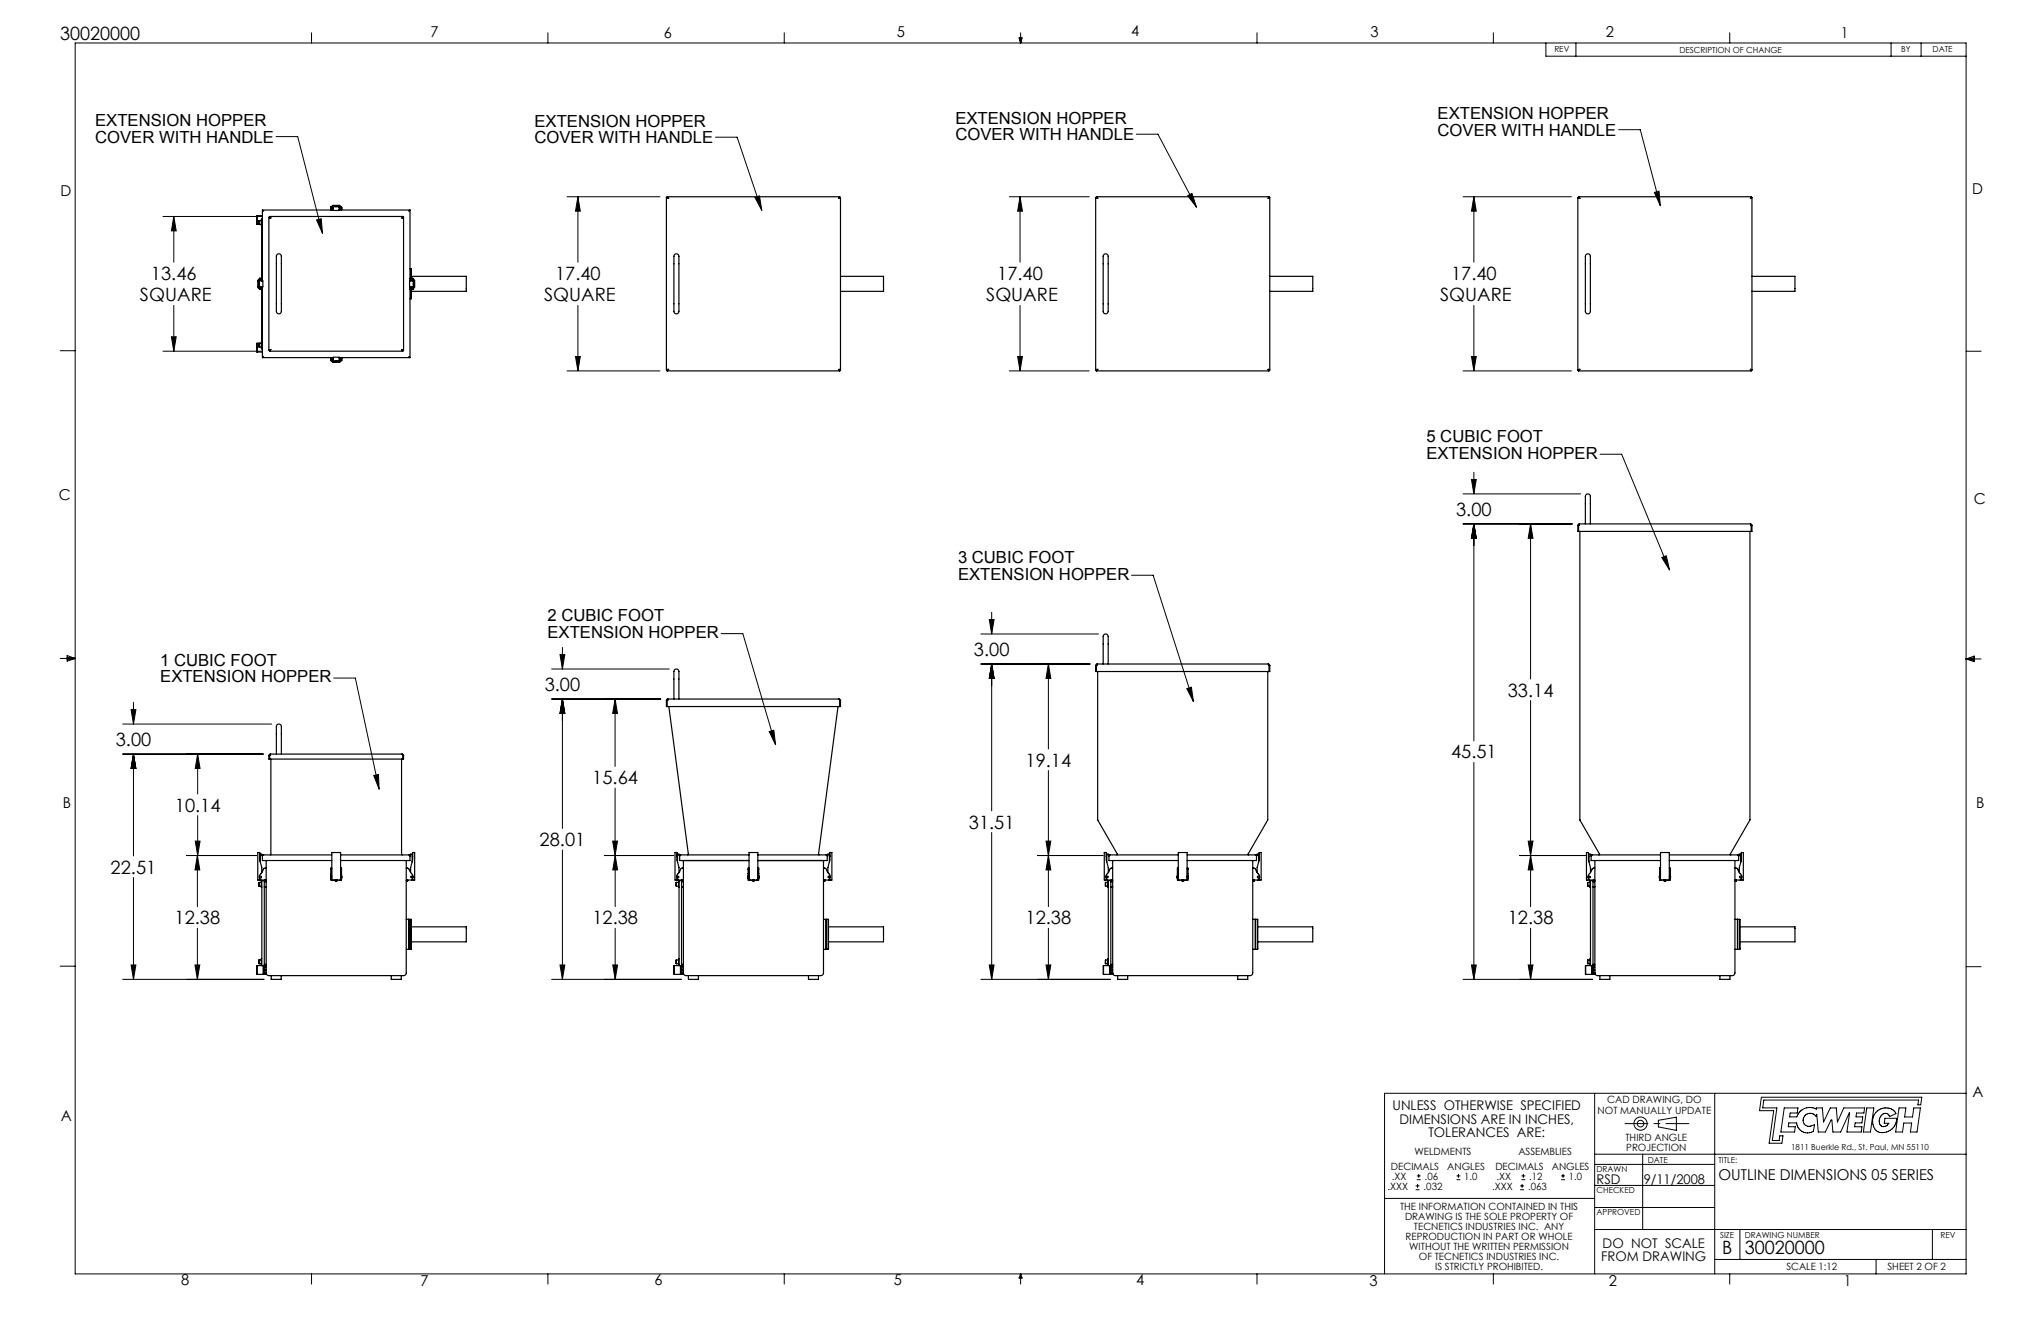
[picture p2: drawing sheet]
<svg xmlns="http://www.w3.org/2000/svg" width="432mm" height="279mm" viewBox="0 0 432 279" stroke-linecap="round" stroke-linejoin="round" font-family="sans-serif">
<g fill="none" stroke="#000" stroke-width=".21">
<path d="M15.9 9.1h400.1v260.3h-400.1zM65.9 6.9v2.2M115.9 6.9v2.2M165.9 6.9v2.2M215.6 8h.6l-.3 1.1zM215.7 8l.2 1.1M215.9 6.9v2.2M216.1 8l-.2 1.1M265.9 6.9v2.2M315.9 6.9v2.2M327.1 9.1v2.8h88.9M333.4 9.1v2.8"/>
<path d="M365.9 6.9v2.2M400.1 9.1v2.8M406.4 9.1v2.8M58.4 28.9h4.6l5.2 20.4M151.4 29h4.5l5.3 15.5M240.4 28.4h4.6l8.1 15.4M342.4 27.4h4.6l4.3 16.1M34.5 45.8h21M36.8 45.8l.5 3h-1zM36.8 45.8v9.7M67 46.5l1-.2 .2 3zM120 41.6h19.6"/>
<path d="M122.3 41.6l.5 3.1h-1zM122.3 41.6v13.9M159.7 41.8l1-.4 .5 3.1zM213.5 41.6h16.9M215.8 41.6l.5 3.1h-1zM215.8 41.6v13.9M251.3 41.4l.9-.5 .9 2.9zM309.5 41.6h23M311.8 41.6l.5 3.1h-1zM311.8 41.6v13.9M350 40.7l1-.3 .3 3.1zM12.7 74.2h3.2"/>
<path d="M34.5 74.3h21M36.3 71.2h1l-.5 3.1zM36.8 64.6v9.7M120 78.4h19.6M121.8 75.4h1l-.5 3zM122.3 64.6v13.8M213.5 78.4h16.9M215.3 75.4h1l-.5 3zM215.8 64.6v13.8M309.5 78.4h23M311.3 75.4h1l-.5 3zM311.8 64.6v13.8"/>
<path d="M416 74.3h3.1M311.8 99.9v4.6M338.5 96.1h4.6l10.1 24.5M309.5 110.8h23.1M309.5 104.5h24.9M311.3 101.4h1l-.5 3.1zM311.8 110.8l.5 3.1h-1zM311.8 110.8v45.9M323.8 110.8l.5 3.1h-1zM323.8 110.8v32.8M351.6 117.9l.9-.4 .7 3.1zM12.7 139.3h3.2"/>
<path d="M14.2 139l1.7 .3M14.2 138.7l1.7 .6-1.7 .5zM15.9 139.3l-1.7 .2M118.5 138.5h1l-.5 3zM119 136.9v4.6M152.6 134h4.6l6.9 23.5M207.5 134.1h24.9M209.3 131h1l-.5 3.1zM209.8 129.5v4.6M239.4 121.7h4.6l8.5 26.7M416 139.4h3.1M416 139.4l1.7-.6v1.1z"/>
<path d="M416 139.4l1.7 .2M417.7 139.1l-1.7 .3M26 159.5h29.7M26 153.1h31.5M27.7 150.1h1l-.5 3zM28.2 159.5l.5 3h-1zM28.2 148.6v4.5M28.2 159.5v21.5M41.8 159.5l.5 3h-1zM41.8 159.5v8.4M70.6 143.4h4.6l5 23.5M116.7 147.8h23.1"/>
<path d="M116.7 141.5h24.9M119 147.8l.5 3.1h-1zM119 147.8v27.4M130.1 147.8l.5 3.1h-1zM130.1 147.8v14.3M162.7 154.7l1-.3 .4 3.1zM207.5 140.4h23.1M209.8 140.4l.5 3.1h-1zM209.8 140.4v31.1M221.8 140.4l.5 3.1h-1zM221.8 140.4v18M251.1 145.7l1-.4 .4 3.1z"/>
<path d="M323.8 148.2v43.6M41.3 177.9h1l-.5 3.1zM41.8 172.5v8.5M79.1 164l1-.2 .1 3.1zM119 179.8v27.3M129.6 177.9h1l-.5 3.1zM130.1 166.7v14.3M209.8 176.1v31M221.3 177.9h1l-.5 3.1zM221.8 163v28.8M311.8 161.3v45.8M323.3 177.9h1l-.5 3.1z"/>
<path d="M28.2 185.6v21.5M39.5 181h14.8M41.8 181l.5 3h-1zM41.8 181v10.8M41.8 196.3v10.8M127.8 181h14.7M130.2 181l.5 3h-1.1zM130.2 181v10.8M130.2 196.3v10.8M219.5 181h13.8M221.8 181l.5 3h-1zM221.8 196.3v10.8"/>
<path d="M321.5 181h13.9M323.8 181l.5 3h-1zM323.8 196.3v10.8M12.7 204.4h3.2M26 207.1h29.8M27.7 204.1h1l-.5 3zM41.3 204.1h1l-.5 3zM116.7 207.1h27.4M118.5 204.1h1l-.5 3zM129.6 204.1h1.1l-.5 3zM207.5 207.1h27.4M209.3 204.1h1l-.5 3z"/>
<path d="M221.3 204.1h1l-.5 3zM309.5 207.1h27.4M311.3 204.1h1l-.5 3zM323.3 204.1h1l-.5 3zM416 204.5h3.1M337.4 231.2v38.2M350.8 237l3.9-.7v2.8l-3.9-.7zM362.8 231.2v38.2M372.6 232.1h34l-.2 1.6h-.6l.1-1h-32.7l-.3 1.6h3l-.9 6.9h1.4l.1-1h.7l-.2 1.6h-2.7l1-6.9h-3.1zM377.5 234.3h2.9l-.2 1.1h-1.5l-.1 .8h1.6a2.85 2.85 0 0 1 4.1-1.6l-.1-.3h1.3l.3 3 1.4-3h1.3l.2 3 1.4-3h4.4l-.2 1.1h-1.5l-.1 .8h1.4l-.2 1.3h-1.4l-.1 .8h1.5l-.1 1.1h-3.1l.6-4-1.9 4h-1.6l-.2-2.5h-.2l-1.2 2.5h-1.5l-.3-3.7-.2 .4a1.47 1.47 0 0 0-2.2-.3 1.47 1.47 0 0 0 0 2.2l.9 .2 1-.3-.3 1.4a2.32 2.32 0 0 1-3.5-1.8h-1.7l-.1 .8h1.5l-.1 1.1h-2.9zM394.9 234.3h1.5l-.7 5.1h-1.5zM396.9 235.3a2.63 2.63 0 0 1 4.2 .2l-1.3 .7a1.07 1.07 0 0 0-1.2-.7 1.07 1.07 0 0 0-.9 1 1.11 1.11 0 0 0 0 1.3 1.11 1.11 0 0 0 1.2 .4l.7-.6h-1l.2-1.1h2.5a2.94 2.94 0 0 1-4.4 2.7 2.95 2.95 0 0 1 0-3.9z"/>
<path d="M401.8 234.3h1.4l-.3 1.9h1.7l.3-1.9h1.4l-.7 5.1h-1.4l.2-1.9h-1.6l-.3 1.9h-1.5zM416 231.2h-123.1v38.2M292.9 253.5h44.5M299.5 251.6h.8M299.5 250.8h.8M299.7 249.5h.8M299.7 248.7h.8M299.9 250.4v.8M300.1 248.3v.8M308.1 249.5h.9M308.1 248.7h.9M308.6 248.3v.8"/>
<path d="M321.6 251.6h.8M321.6 250.8h.8M321.9 249.5h.8M321.9 248.7h.8M322 250.4v.8M322.3 248.3v.8M330.3 249.5h.8M330.3 248.7h.8M330.7 248.3v.8M337.4 244.1h78.6M337.4 255.4h25.4M337.4 250.7h25.4"/>
<path d="M337.4 246.3h25.4M347.5 244.1v15.9M65.9 269.4v2.2M115.9 269.4v2.2M165.9 269.4v2.2M215.9 269.4v2.2M215.9 269.4l.3 .9h-.6zM265.9 269.4v2.2M315.9 269.4v2.2M337.4 260h78.6M362.8 266.4h53.2M365.9 269.4v2.2"/>
<path d="M368.1 260v6.4M396.9 266.4v3M408.8 260v6.4"/>
<circle cx="347.1" cy="237.7" r=".7"/>
<circle cx="347.1" cy="237.7" r="1.4"/>
</g>
<path d="M343.8 237.7h13.5" fill="none" stroke="#000" stroke-width=".21" stroke-dasharray="15.2 1.3 1.3 1.3" stroke-dashoffset="10.4"/>
<g fill="#000">
<path d="M79.1 164l1-.2 .1 3.1zM67 46.5l1-.2 .2 3zM162.7 154.7l1-.3 .4 3.1zM159.7 41.8l1-.4 .5 3.1zM251.1 145.7l1-.4 .4 3.1zM351.6 117.9l.9-.4 .7 3.1zM251.3 41.4l.9-.5 .9 2.9zM350 40.7l1-.3 .3 3.1z"/>
<path d="M41.8 181l.5 3h-1zM41.3 204.1h1l-.5 3zM27.7 204.1h1l-.5 3zM28.2 159.5l.5 3h-1zM41.3 177.9h1l-.5 3.1zM41.8 159.5l.5 3h-1zM28.2 159.5l.5 3h-1zM27.7 150.1h1l-.5 3zM36.3 71.2h1l-.5 3.1zM36.8 45.8l.5 3h-1zM129.6 204.1h1.1l-.5 3zM130.2 181l.5 3h-1.1zM129.6 177.9h1l-.5 3.1zM130.1 147.8l.5 3.1h-1zM118.5 204.1h1l-.5 3zM119 147.8l.5 3.1h-1zM119 147.8l.5 3.1h-1zM118.5 138.5h1l-.5 3zM121.8 75.4h1l-.5 3zM122.3 41.6l.5 3.1h-1zM209.3 204.1h1l-.5 3zM209.8 140.4l.5 3.1h-1zM209.8 140.4l.5 3.1h-1zM209.3 131h1l-.5 3.1zM221.3 204.1h1l-.5 3zM221.8 181l.5 3h-1zM221.3 177.9h1l-.5 3.1zM221.8 140.4l.5 3.1h-1zM311.3 204.1h1l-.5 3zM311.8 110.8l.5 3.1h-1zM311.8 110.8l.5 3.1h-1zM311.3 101.4h1l-.5 3.1zM323.3 204.1h1l-.5 3zM323.8 181l.5 3h-1zM323.3 177.9h1l-.5 3.1zM323.8 110.8l.5 3.1h-1zM215.3 75.4h1l-.5 3zM215.8 41.6l.5 3.1h-1zM311.3 75.4h1l-.5 3zM311.8 41.6l.5 3.1h-1z"/>
</g>
<g fill="none" stroke="#000" stroke-width=".25">
<path d="M54.4 45.6v1.9M54.4 47.5h.9M54.4 45.6h1.1M54.7 59.5h.1M54.8 46.7v.8zM54.8 46.7h.5M54.8 59.4h.8v1.3h-.8zM54.8 59.9v.3M54.9 58.9h.4M54.9 59v.4M55.2 59h.3M55.2 58.9h.3"/>
<path d="M55.2 58.9h-.3v.1h.3M55.2 58.9v.1M55.3 59v.1M55.4 59.3l-.7 .1v1.3l.7 .1M55.4 59.1h-.7l-.2 .3 .1 1.4 .8 .2M55.4 46.4v1.3M55.4 59v.4l-.1-.1M55.5 44.4l.3 .3M55.5 44.4v15M55.5 46.3h-.1v12.6M55.5 44.4h15M56.9 46l.3 .1"/>
<path d="M56.9 46v28.1M56.9 46h.1M57 46l.2 .1M57 45.8l.2 .3M57 45.9l.2 .2M57 45.8v.1M57 45.8h28.2M57.2 46.1h.1M58.6 53.9a.66 .66 0 0 1 .8 0 .66 .66 0 0 1 .1 .9v10.5a.66 .66 0 0 1-.1 .8 .66 .66 0 0 1-.8 .1l-.1-.3v-11.7zM70 44.1v.3M70 44.1v-.3h.1v.3M70 43.8v.4"/>
<path d="M70 44.1h.1M70.1 44.1v.3M70.1 43.8h.4M70.1 44.2h.1M70.3 43.5h1.6l.2 .2v.6h-.2l-.1-.7h-1.4v.7h-.2zM70.4 44.2h.1M70.5 43.7h1.3v.8h-1.3zM70.6 43.6v.1M71 43.7h.3M71.7 43.6v.1M71.8 43.8h.3M71.8 44.2h.1"/>
<path d="M71.8 44.4h14.9M72.1 44.2h.1M72.1 44.1v.3M72.1 44.1v-.3h.2v.3M72.1 44.1h.2M72.3 44.1v.3M72.3 43.8v.4M85.1 46.1h.1M85.2 45.8l-.1 .3M85.2 46l-.1 .1M85.2 45.8v.1M85.2 46h.2"/>
<path d="M85.4 46l-.3 .1M85.4 46v28.1M86.7 59.4h.7v1.3h-.7zM86.7 44.4l-.2 .3M86.7 59h.4M86.7 58.9h.4M86.7 44.4v15M86.7 56.9h.2M86.9 59.1h.6l.2 .2v1.4l-.2 .2-.6 .1v-.2l.7-.1-.1-1.4h-.6zM86.9 58.8l.4 .1M86.9 58.8v.1M86.9 59v.1"/>
<path d="M86.9 59.3v.1M86.9 56.9l.1 1.9M86.9 56.9v1.9M87 58.4h11.6v3.2h-11.6M87.1 58.9h.3v.1h-.3M87.1 58.9v.1M87.3 59v.4M87.4 59.9v.3M87.4 59.5h.2M141 41.8l.3 .1M141 41.8v36.5M141 41.8h.1"/>
<path d="M141.1 41.8l.2 .1M141.1 41.6l.2 .3M141.1 41.6v.2M141.1 41.6h36.6M141.3 41.9h.1M142.7 53.9a.66 .66 0 0 1 .8 0 .66 .66 0 0 1 .1 .9v10.5a.66 .66 0 0 1-.1 .8 .66 .66 0 0 1-.8 .1l-.1-.3v-11.7zM177.5 41.9h.1M177.7 41.6l-.2 .3M177.7 41.8l-.2 .1M177.7 41.6v.2M177.7 41.8h.1M177.8 41.8l-.3 .1"/>
<path d="M177.8 58.4h9.1v3.2h-9.1M177.8 41.8v36.5M231.8 41.8l.3 .1M231.8 41.8h.2M231.8 41.8v36.5M232 41.6l.1 .3M232 41.8l.1 .1M232 41.6h36.5M232 41.6v.2M232.1 41.9h.1M233.5 53.9a.66 .66 0 0 1 .9 0 .66 .66 0 0 1 0 .9v10.5a.66 .66 0 0 1 0 .8 .66 .66 0 0 1-.9 .1l-.1-.3v-11.7zM268.3 41.9h.1"/>
<path d="M268.5 41.6l-.2 .3M268.5 41.8l-.2 .1M268.5 41.8h.1M268.5 41.6v.2M268.6 41.8l-.3 .1M268.6 58.4h9.1v3.2h-9.1M268.6 41.8v36.5M333.8 41.8l.3 .1M333.8 41.8h.2M333.8 41.8v36.5M334 41.6l.1 .3M334 41.8l.1 .1"/>
<path d="M334 41.6h36.5M334 41.6v.2M334.1 41.9h.1M335.5 53.9a.66 .66 0 0 1 .9 0 .66 .66 0 0 1 .1 .9v10.5a.66 .66 0 0 1-.1 .8 .66 .66 0 0 1-.9 .1l-.1-.3v-11.7zM370.3 41.9h.1M370.5 41.6l-.2 .3M370.5 41.8l-.2 .1M370.5 41.8h.1M370.5 41.6v.2M370.6 41.8l-.3 .1M370.6 58.4h9.1v3.2h-9.1M370.6 41.8v36.5"/>
<path d="M54.4 72.6v1.9M54.4 74.5h1.1M54.4 72.6h.9M54.7 60.6h.1M54.8 72.6v.8zM54.8 73.4h.5M54.9 61.2h.4M54.9 60.7v.3M55.2 61h.3M55.2 61.2h.3M55.2 61h-.3v.2h.3M55.2 61v.2"/>
<path d="M55.3 60.7v.1M55.3 61h.1M55.3 60.7h.1M55.4 72.3v1.4M55.4 60.7v.3M55.4 61.2v12.6h.1M55.5 60.7v14.9M55.5 75.6h15M55.8 75.4l-.3 .2M56.9 74.1h.1M57 74.1v.2M57 74.3h28.2"/>
<path d="M57.2 74l-.3 .1M57.2 74l-.2 .1M57.2 74l-.2 .3M57.2 74h.1M70 75.6v.4M70 76v.3h.1v-.3M70 75.8v.4M70 76h.1M70.1 75.6v.4M70.1 76.2h.4M70.1 75.8h.1M70.2 75.8h.2l.1 .7 1.3-.1 .1-.6h.2l-.1 .6-.2 .2h-1.4l-.2-.2z"/>
<path d="M70.4 75.8h.1M70.5 75.6h1.3v.7h-1.3zM70.6 76.3v.2M71 76.3h.3M71.7 76.3v.2M71.8 76.2h.3M71.8 75.8h.1M71.8 75.6h14.9M72.1 75.8h.1M72.1 75.6v.4M72.1 76v.3h.2v-.3M72.1 76h.2"/>
<path d="M72.3 75.6v.4M72.3 75.8v.4M85.1 74l.1 .3M85.1 74l.1 .1M85.1 74l.3 .1M85.1 74h.1M85.2 74.1v.2M85.2 74.1h.2M86.5 75.4l.2 .2M86.7 61h.4M86.7 61.2h.4M86.7 60.7v14.9"/>
<path d="M86.7 63.2h.2M86.9 60.7v.1M86.9 61h.1M86.9 61.2h.1M86.9 61.2v2M87 61.2l-.1 2M87.1 61h.3v.2h-.3M87.1 61v.2M87.3 61.2h-.4M87.3 60.7v.3M87.4 60.6h.2M141 78.3h.1"/>
<path d="M141.1 78.3v.1M141.1 78.4h36.6M141.3 78.1l-.3 .2M141.3 78.1l-.2 .3M141.3 78.1l-.2 .2M141.3 78.1h.1M177.5 78.1l.2 .3M177.5 78.1l.2 .2M177.5 78.1l.3 .2M177.5 78.1h.1M177.7 78.3v.1M177.7 78.3h.1"/>
<path d="M231.8 78.3h.2M232 78.4h36.5M232 78.3v.1M232.1 78.1l-.3 .2M232.1 78.1l-.1 .3M232.1 78.1l-.1 .2M232.1 78.1h.1M268.3 78.1l.3 .2M268.3 78.1l.2 .2M268.3 78.1l.2 .3M268.3 78.1h.1M268.5 78.3h.1"/>
<path d="M268.5 78.3v.1M333.8 78.3h.2M334 78.4h36.5M334 78.3v.1M334.1 78.1l-.3 .2M334.1 78.1l-.1 .3M334.1 78.1l-.1 .2M334.1 78.1h.1M370.3 78.1l.3 .2M370.3 78.1l.2 .2M370.3 78.1l.2 .3M370.3 78.1h.1"/>
<path d="M370.5 78.3h.1M370.5 78.3v.1M333.8 111.1v1.3h36.8v-1.3M333.8 111.1h.2M334 111.1h.1M334 111.1v1.3M334 111v.1M334.1 110.8l-.1 .3M334.1 110.8l-.3 .3M334.1 110.8h36.2M334.2 112.4v61l4.2 7.2-.1 .2M335.4 110.8v-5.3a.66 .66 0 0 1 .1-.8 .66 .66 0 0 1 .8-.1l.2 .4v5.8"/>
<path d="M370.2 112.4v61l-4.1 7.2 .1 .2M370.3 110.8l.2 .3M370.3 110.8l.3 .3M370.5 111v.1M370.5 111.1h.1M370.5 111.1v1.3M56.9 159.8v.8h28.5v-.8M56.9 159.8h.1M57 159.8h.1M57 159.8v.8M57.1 159.7l-.1 .1M57.2 159.5l-.2 .3"/>
<path d="M57.2 159.5l-.3 .3M57.2 159.5h27.9M58.5 159.5v-5.3a.66 .66 0 0 1 .1-.8 .66 .66 0 0 1 .8-.1l.1 .4v5.8M85.1 159.5l.1 .3M85.1 159.5l.3 .3M85.2 159.7v.1M85.2 159.8h.1M85.2 159.8v.8M85.2 159.8h.2M141 148.2v1.2h36.8v-1.2M141 148.2h.1M141.1 148.2h.1"/>
<path d="M141.1 148.2v1.2M141.2 148.1l-.1 .1M141.3 147.8l-.2 .4M141.3 147.8l-.3 .4M141.3 147.8h36.2M141.5 149.4l4.1 31.3-.1 .1M142.6 147.8v-5.2a.66 .66 0 0 1 .1-.9 .66 .66 0 0 1 .8 0l.1 .3v5.8M177.3 149.4l-4.1 31.3 .1 .1M177.5 147.8l.2 .4M177.5 147.8l.3 .4M177.6 148.1l.1 .1M177.7 148.2h.1"/>
<path d="M177.7 148.2v1.2M231.8 140.8v1.2h36.8v-1.2M231.8 140.8h.2M232 140.8h.1M232 140.8v1.2M232 140.7v.1M232.1 140.4l-.1 .4M232.1 140.4l-.3 .4M232.1 140.4h36.2M232.2 142v31.4l4.2 7.2-.1 .2M233.4 140.4v-5.2a.66 .66 0 0 1 .1-.9 .66 .66 0 0 1 .8 0l.1 .3v5.8M268.2 142v31.4l-4.1 7.2 .1 .2"/>
<path d="M268.3 140.4l.2 .4M268.3 140.4l.3 .4M268.4 140.7l.1 .1M268.5 140.8h.1M268.5 140.8v1.2M57.3 160.6v20.1l-.1 .1M85 160.6v20.1l.1 .1M54.8 186.6v.8M54.8 187.4h.5M54.8 186.6h.5M55 180.7l.3-.1 .3 .2-.1 .2-.4-.2-.1 .4M55 181.2h.1"/>
<path d="M55 181.2l.1 1.1M55.4 184.6v-1.1l-.4-1.6v-1.6h-.5v5.8h1.8M55.4 186.4v1.3M55.9 187.6h.4M55.9 186.5h.4M56 186.1v.2M56 186.3h.1M56.2 186.1v.3l-.2-.1M56.2 186.3h.1M56.3 183.6a.69 .69 0 0 0-.8 .8 1.31 1.31 0 0 0-.5 1.5l.2 .2M56.3 182v24.1h-.3v-1.9h.3M70 185.6v.5h.1"/>
<path d="M70 184.8v.6M70 185.3v.4M70 183.9v.9M70 185.6h.1M70 185.4v.2M70 185.4h.1M70 184.8h.1M70 183.9h.1M70.1 185.6v.5M70.1 184.8v.6M70.1 183.9v.9M70.1 183.6v.3"/>
<path d="M70.1 183.6h-.1v.3M70.1 183.6h.1M70.1 186.1h.1M70.1 185.7h.1M70.1 185.3h.1M70.1 185.4v.2M70.2 180.8h-14.4l-.3 .3v.9h14.7M70.2 186.1v-5.8h1.9v5.8M70.2 186.1h1.9M70.8 186.1a.29 .29 0 0 0 .3 .3 .29 .29 0 0 0 .3-.3M71 186.1l.1 .1M71.1 186.2v.1l.1-.1"/>
<path d="M71.1 186.1v.1M71.1 186.2h.1M71.1 186.1l.1 .1M71.2 186.1v.1M71.3 186.1l-.1 .1M72.1 180.8h14.4l.2 .3v.9h-14.6M72.1 183.6h.1M72.1 186.1h.1M72.1 185.7h.1M72.1 185.3h.1M72.1 184.8v.6M72.1 185.6v.5"/>
<path d="M72.1 183.9v.9M72.1 183.6h.2v.3M72.1 183.6v.3M72.1 185.6h.2M72.1 185.4h.2M72.1 184.8h.2M72.1 185.4v.2M72.1 183.9h.2M72.3 184.8v.6M72.3 185.6v.5h-.2M72.3 185.3v.4M72.3 183.9v.9"/>
<path d="M72.3 185.4v.2M85.9 183.6h.1a.69 .69 0 0 1 .7 .8 1.31 1.31 0 0 1 .6 1.5l-.2 .2M85.9 194.4h.6v6.4h-.6M85.9 182v23.8a.57 .57 0 0 1-.5 .5h-28.5a.57 .57 0 0 1-.6-.5M85.9 186.3h.2M86.1 186.1v.3l.2-.1M86.2 186.3h.1M86.3 186.1l-.1 .1M86.3 186.2h.1M86.3 186.2l-.1 .1M86.5 194.4v6.4M86.5 194.4h.4"/>
<path d="M86.5 194.4v.1M86.9 184.6v-1.1l.4-1.6v-1.6h.4v5.8h-1.8M86.9 194.4v6.4M87 196h11.6v3.2h-11.6M87.3 181.2l-.1 1.1M87.3 181.2h.1M87.3 180.7l-.3-.1-.3 .2 .1 .2 .3-.2 .2 .4M143.1 186.6v.8M143.1 187.4h.5M143.1 186.6h.5M143.2 180.7l.3-.1 .4 .2-.1 .2-.4-.2-.1 .4M143.2 181.2h.1"/>
<path d="M143.3 181.2v1.1M143.7 184.6v-1.1l-.5-1.6v-1.6h-.4v5.8h1.8M143.7 186.4v1.3M144.2 187.6h.4M144.2 186.5h.4M144.3 186.1v.2M144.3 186.3h.1M144.3 182h.1M144.5 186.1v.3l-.2-.1M144.5 186.3h.1M144.6 183.6a.69 .69 0 0 0-.8 .8 1.31 1.31 0 0 0-.6 1.5l.3 .2M144.6 182v24.1h-.3v-1.9h.3"/>
<path d="M158.3 184.8v.6M158.3 185.6v.5h.1M158.3 185.3v.4M158.3 183.9v.9M158.3 185.6h.1M158.3 185.4h.1M158.3 184.8h.1M158.3 183.9h.1M158.3 185.4v.2M158.4 184.8v.6M158.4 185.6v.5M158.4 183.9v.9"/>
<path d="M158.4 183.6v.3M158.4 183.6h-.1v.3M158.4 183.6h.1M158.4 186.1h.1M158.4 185.7h.1M158.4 185.3h.1M158.4 185.4v.2M158.5 180.8h-14.4l-.3 .3v.9h14.7M158.5 186.1v-5.8h1.8v5.8M158.5 186.1h1.8M159.1 186.1a.29 .29 0 0 0 .3 .3 .29 .29 0 0 0 .3-.3M159.2 186.1l.2 .1"/>
<path d="M159.4 186.2v.1v-.1M159.4 186.2h.1M159.4 186.1v.1M159.6 186.1l-.2 .1M160.3 180.8h14.4l.3 .3v.9h-14.7M160.3 183.6h.1M160.3 186.1h.1M160.3 185.7h.1M160.3 185.3h.1M160.4 184.8v.6M160.4 185.6v.5M160.4 183.9v.9"/>
<path d="M160.4 183.6h.1v.3M160.4 183.6v.3M160.4 185.6h.1M160.4 185.4h.1M160.4 184.8h.1M160.4 183.9h.1M160.4 185.4v.2M160.5 184.8v.6M160.5 185.6v.5h-.1M160.5 185.3v.4M160.5 183.9v.9M160.5 185.4v.2"/>
<path d="M174.2 183.6a.69 .69 0 0 1 .8 .8 1.31 1.31 0 0 1 .6 1.5l-.3 .2M174.2 194.4h.5v6.4h-.5M174.2 182v23.8a.57 .57 0 0 1-.6 .5h-28.4a.57 .57 0 0 1-.6-.5M174.2 186.3h.1M174.3 186.1v.3l.2-.1M174.5 182h.1M174.5 186.3h.1M174.5 186.1v.1M174.5 186.2h.1M174.5 186.2v.1M174.8 194.4v6.4M174.8 194.4h.4"/>
<path d="M174.8 194.4l-.1 .1M175.1 184.6v-1.1l.5-1.6v-1.6h.4v5.8h-1.8M175.2 194.4v6.4M175.3 196h11.6v3.2h-11.6M175.5 181.2v1.1M175.5 181.2h.1M175.6 180.7l-.3-.1-.4 .2 .1 .2 .4-.2 .1 .4M233.9 186.6v.8M233.9 187.4h.5M233.9 186.6h.5M234 180.7l.3-.1 .4 .2-.1 .2-.4-.2-.1 .4M234 181.2h.1"/>
<path d="M234.1 181.2l.1 1.1M234.5 184.6v-1.1l-.5-1.6v-1.6h-.4v5.8h1.8M234.5 186.4v1.3M235 187.6h.4M235 186.5h.4M235.1 186.1v.2M235.1 186.3h.1M235.3 186.1v.3l-.2-.1M235.3 186.3h.1M235.4 183.6a.69 .69 0 0 0-.8 .8 1.31 1.31 0 0 0-.5 1.5l.2 .2M235.4 182v24.1h-.3v-1.9h.3M249.1 184.8v.6"/>
<path d="M249.1 185.6v.5h.1M249.1 185.3v.4M249.1 183.9v.9M249.1 185.6h.1M249.1 185.4h.1M249.1 184.8h.1M249.1 183.9h.1M249.1 185.4v.2M249.2 184.8v.6M249.2 185.6v.5M249.2 183.9v.9M249.2 183.6v.3"/>
<path d="M249.2 183.6h-.1v.3M249.2 183.6h.1M249.2 186.1h.1M249.2 185.7h.1M249.2 185.3h.1M249.2 185.4v.2M249.3 180.8h-14.4l-.3 .3v.9h14.7M249.3 186.1v-5.8h1.8v5.8M249.3 186.1h1.8M249.9 186.1a.29 .29 0 0 0 .3 .3 .29 .29 0 0 0 .3-.3M250.1 186.1l.1 .1M250.2 186.2v.1l.1-.1"/>
<path d="M250.2 186.2h.1M250.2 186.1v.1M250.2 186.1l.1 .1M250.3 186.1v.1M250.4 186.1l-.1 .1M251.1 180.8h14.5l.2 .3v.9h-14.7M251.1 183.6h.1M251.1 186.1h.1M251.1 185.7h.1M251.1 185.3h.1M251.2 184.8v.6M251.2 185.6v.5"/>
<path d="M251.2 183.9v.9M251.2 183.6v.3M251.2 183.6h.1v.3M251.2 185.6h.1M251.2 185.4h.1M251.2 184.8h.1M251.2 183.9h.1M251.2 185.4v.2M251.3 184.8v.6M251.3 185.6v.5h-.1M251.3 185.3v.4M251.3 183.9v.9"/>
<path d="M251.3 185.4v.2M265 183.6h.1a.69 .69 0 0 1 .7 .8 1.31 1.31 0 0 1 .6 1.5l-.2 .2M265 194.4h.6v6.4h-.6M265 182v23.8a.57 .57 0 0 1-.5 .5h-28.5a.57 .57 0 0 1-.6-.5M265 186.3h.2M265.2 186.1v.3l.1-.1M265.3 186.3h.1M265.3 186.1v.1M265.4 186.2h.1M265.4 186.2l-.1 .1M265.6 194.4v6.4M265.6 194.4h.4"/>
<path d="M265.6 194.4v.1M266 184.6v-1.1l.4-1.6v-1.6h.4v5.8h-1.8M266 194.4v6.4M266.1 196h11.6v3.2h-11.6M266.4 181.2l-.1 1.1M266.4 181.2h.1M266.4 180.7l-.3-.1-.4 .2 .1 .2 .4-.2 .2 .4M335.9 186.6v.8M335.9 187.4h.5M335.9 186.6h.5M336.1 180.7l.3-.1 .3 .2-.1 .2-.3-.2-.2 .2M336.1 181.2h.1"/>
<path d="M336.1 181.2l.1 1.1M336.5 184.6v-1.1l-.4-1.6v-1.6h-.5v5.8h1.8M336.5 186.4v1.3M337 187.6h.4M337 186.5h.4M337.1 186.1v.2M337.1 186.3h.1M337.3 186.1v.3l-.2-.1M337.3 186.3h.1M337.4 183.6a.69 .69 0 0 0-.8 .8 1.31 1.31 0 0 0-.5 1.5l.2 .2M337.4 182v24.1h-.3v-1.9h.3M351.1 184.8v.6"/>
<path d="M351.1 185.6v.5h.1M351.1 185.3v.4M351.1 183.9v.9M351.1 185.6h.1M351.1 185.4h.1M351.1 184.8h.1M351.1 183.9h.1M351.1 185.4v.2M351.2 184.8v.6M351.2 185.6v.5M351.2 183.9v.9M351.2 183.6v.3"/>
<path d="M351.2 183.6h-.1v.3M351.2 183.6h.1M351.2 186.1h.1M351.2 185.7h.1M351.2 185.3h.1M351.2 185.4v.2M351.3 180.8h-14.4l-.3 .3v.9h14.7M351.3 186.1v-5.8h1.9v5.8M351.3 186.1h1.9M351.9 186.1a.29 .29 0 0 0 .3 .3 .29 .29 0 0 0 .3-.3M352.1 186.1l.1 .1M352.2 186.2v.1l.1-.1"/>
<path d="M352.2 186.2h.1M352.2 186.1v.1M352.4 186.1l-.1 .1M353.2 180.8h14.4l.2 .3v.9h-14.6M353.2 183.6h.1M353.2 186.1h.1M353.2 185.7h.1M353.2 185.3h.1M353.2 185.6v.5M353.2 184.8v.6M353.2 183.9v.9M353.2 183.6v.3"/>
<path d="M353.2 183.6h.2v.3M353.2 185.6h.2M353.2 185.4h.2M353.2 184.8h.2M353.2 183.9h.2M353.2 185.4v.2M353.4 185.6v.5h-.2M353.4 184.8v.6M353.4 185.3v.4M353.4 183.9v.9M353.4 185.4v.2M367 183.6h.1a.69 .69 0 0 1 .7 .8 1.31 1.31 0 0 1 .6 1.5l-.2 .2"/>
<path d="M367 194.4h.6v6.4h-.6M367 182v23.8a.57 .57 0 0 1-.5 .5h-28.5a.57 .57 0 0 1-.6-.5M367 186.3h.2M367.2 186.1v.3l.2-.1M367.4 186.3h.1M367.4 186.1v.2M367.6 194.4v6.4M367.6 194.4h.4M367.6 194.4v.1M368 184.6v-1.1l.4-1.6v-1.6h.4v5.8h-1.8M368 194.4v6.4M368.1 196h11.6v3.2h-11.6"/>
<path d="M368.4 181.2l-.1 1.1M368.4 181.2h.1M368.4 180.7l-.3-.1-.3 .2 .1 .2 .3-.2 .2 .2M54.4 204.2v1.9M54.4 206.1h1.3M54.4 204.2h1.5v-18h-.5v18M54.8 203v.8M54.8 203.8h.5M54.8 203h.5M55.4 202.8v1.3M55.7 204.2v1.9zM55.8 205.9h.2"/>
<path d="M55.8 204.4h.2M55.9 204h.4M56 205.2h.3M56.3 205.9h.1M57.4 206.3v.8h2.1v-.8M82.8 206.3v.8h2.1v-.8M86.5 200.7v.1M86.5 200.8h.4M142.6 204.2v1.9M142.6 206.1h1.4M142.6 204.2h1.6v-18h-.5v18M143.1 203v.8"/>
<path d="M143.1 203.8h.5M143.1 203h.5M143.7 202.8v1.3M144 204.2v1.9zM144 205.9h.3M144 204.4h.3M144.2 204h.4M144.3 205.2h.3M144.6 205.9h.1M145.6 206.3v.8h2.2v-.8M171 206.3v.8h2.2v-.8M174.7 200.7l.1 .1"/>
<path d="M174.8 200.8h.4M233.5 204.2v1.9M233.5 206.1h1.3M233.5 204.2h1.5v-18h-.5v18M233.9 203v.8M233.9 203.8h.5M233.9 203h.5M234.5 202.8v1.3M234.8 204.2v1.9zM234.8 205.9h.3M234.8 204.4h.3M235 204h.4"/>
<path d="M235.1 205.2h.3M235.4 205.9h.1M236.5 206.3v.8h2.1v-.8M261.9 206.3v.8h2.1v-.8M265.6 200.7v.1M265.6 200.8h.4M335.5 204.2v1.9M335.5 206.1h1.3M335.5 204.2h1.5v-18h-.5v18M335.9 203v.8M335.9 203.8h.5M335.9 203h.5"/>
<path d="M336.5 202.8v1.3M336.8 204.2v1.9zM336.9 205.9h.2M336.9 204.4h.2M337 204h.4M337.1 205.2h.3M337.4 205.9h.1M338.5 206.3v.8h2.1v-.8M363.9 206.3v.8h2.1v-.8M367.6 200.7v.1M367.6 200.8h.4"/>
<circle cx="55.1" cy="185.5" r=".2"/>
<circle cx="87.1" cy="185.5" r=".2"/>
<circle cx="143.4" cy="185.5" r=".2"/>
<circle cx="175.4" cy="185.5" r=".2"/>
<circle cx="234.2" cy="185.5" r=".2"/>
<circle cx="266.2" cy="185.5" r=".2"/>
<circle cx="336.2" cy="185.5" r=".2"/>
<circle cx="368.2" cy="185.5" r=".2"/>
</g>
<g font-size="3.9">
<text x="12.7" y="8.5">30020000</text>
<text x="31.9" y="59.2">13.46</text>
<text x="117.4" y="59.2">17.40</text>
<text x="211" y="59.2">17.40</text>
<text x="307" y="59.2">17.40</text>
<text x="29.6" y="63.8">SQUARE</text>
<text x="115.1" y="63.8">SQUARE</text>
<text x="208.6" y="63.8">SQUARE</text>
<text x="304.7" y="63.8">SQUARE</text>
<text x="308.1" y="109.1">3.00</text>
<text x="206.1" y="138.7">3.00</text>
<text x="115.2" y="146.1">3.00</text>
<text x="319" y="147.3">33.14</text>
<text x="24.5" y="157.8">3.00</text>
<text x="307" y="160.4">45.51</text>
<text x="125.3" y="165.8">15.64</text>
<text x="217" y="162.1">19.14</text>
<text x="37" y="171.7">10.14</text>
<text x="114.2" y="178.9">28.01</text>
<text x="205" y="175.2">31.51</text>
<text x="23.4" y="184.8">22.51</text>
<text x="36.9" y="195.5">12.38</text>
<text x="125.3" y="195.5">12.38</text>
<text x="217" y="195.5">12.38</text>
<text x="319" y="195.5">12.38</text>
<text x="364.3" y="265.2">B</text>
<text x="369.1" y="265.2">30020000</text>
</g>
<g font-size="3.5">
<text x="20.1" y="26.6">EXTENSION HOPPER</text>
<text x="113.1" y="26.8">EXTENSION HOPPER</text>
<text x="202.1" y="26.1">EXTENSION HOPPER</text>
<text x="202.1" y="29.7">COVER WITH HANDLE</text>
<text x="304.1" y="25.2">EXTENSION HOPPER</text>
<text x="304.1" y="28.7">COVER WITH HANDLE</text>
<text x="20.1" y="30.2">COVER WITH HANDLE</text>
<text x="113.1" y="30.3">COVER WITH HANDLE</text>
<text x="301.8" y="93.5">5 CUBIC FOOT</text>
<text x="301.8" y="97">EXTENSION HOPPER</text>
<text x="202.7" y="119.1">3 CUBIC FOOT</text>
<text x="202.7" y="122.6">EXTENSION HOPPER</text>
<text x="115.8" y="131.4">2 CUBIC FOOT</text>
<text x="115.8" y="135">EXTENSION HOPPER</text>
<text x="33.9" y="140.8">1 CUBIC FOOT</text>
<text x="33.9" y="144.3">EXTENSION HOPPER</text>
</g>
<g font-size="3.2">
<text x="91.1" y="7.9">7</text>
<text x="140.4" y="8.1">6</text>
<text x="189.8" y="7.9">5</text>
<text x="239.3" y="7.6">4</text>
<text x="289.9" y="7.9">3</text>
<text x="339.7" y="7.9">2</text>
<text x="389.5" y="8.1">1</text>
<text x="12.8" y="41.6">D</text>
<text x="417.3" y="41.1">D</text>
<text x="12.4" y="105.7">C</text>
<text x="417.6" y="106.5">C</text>
<text x="13.3" y="170.9">B</text>
<text x="418.1" y="170.8">B</text>
<text x="417.3" y="231.9">A</text>
<text x="12.9" y="237.2">A</text>
<text x="363.6" y="249.5">OUTLINE DIMENSIONS 05 SERIES</text>
<text x="38.3" y="271.8">8</text>
<text x="88.9" y="272">7</text>
<text x="138.5" y="271.8">6</text>
<text x="189.1" y="271.8">5</text>
<text x="240.4" y="271.8">4</text>
<text x="289.7" y="272">3</text>
<text x="340.3" y="272">2</text>
<text x="390.1" y="272">1</text>
</g>
<g font-size="2.8">
<text x="294.6" y="234.8">UNLESS OTHERWISE SPECIFIED</text>
<text x="296.1" y="237.6">DIMENSIONS ARE IN INCHES,</text>
<text x="302.2" y="240.5">TOLERANCES ARE:</text>
<text x="337.8" y="250.4">RSD</text>
<text x="347.7" y="250.4">9/11/2008</text>
<text x="339.1" y="264">DO NOT SCALE</text>
<text x="338.8" y="266.8">FROM DRAWING</text>
</g>
<g font-size="2.1">
<text x="340" y="233.4">CAD DRAWING, DO</text>
<text x="338" y="235.5">NOT MANUALLY UPDATE</text>
<text x="299.2" y="244.2">WELDMENTS</text>
<text x="321.2" y="244.2">ASSEMBLIES</text>
<text x="343.9" y="241.3">THIRD ANGLE</text>
<text x="344.1" y="243.5">PROJECTION</text>
<text x="293.6" y="251.6">.XXX</text>
<text x="294.3" y="247.4">DECIMALS</text>
<text x="294.5" y="249.5">.XX</text>
<text x="301.2" y="251.6">.032</text>
<text x="301.4" y="249.5">.06</text>
<text x="306.2" y="247.4">ANGLES</text>
<text x="309.8" y="249.5">1.0</text>
<text x="315.7" y="251.6">.XXX</text>
<text x="316.4" y="247.4">DECIMALS</text>
<text x="316.6" y="249.5">.XX</text>
<text x="323.3" y="251.6">.063</text>
<text x="323.5" y="249.5">.12</text>
<text x="328.3" y="247.4">ANGLES</text>
<text x="331.9" y="249.5">1.0</text>
<text x="296.2" y="255.8">THE INFORMATION CONTAINED IN THIS</text>
<text x="297.3" y="258">DRAWING IS THE SOLE PROPERTY OF</text>
<text x="297.4" y="262.2">REPRODUCTION IN PART OR WHOLE</text>
<text x="299.1" y="260.1">TECNETICS INDUSTRIES INC. ANY</text>
<text x="298.1" y="264.3">WITHOUT THE WRITTEN PERMISSION</text>
<text x="300.2" y="266.4">OF TECNETICS INDUSTRIES INC.</text>
<text x="303.6" y="268.5">IS STRICTLY PROHIBITED.</text>
<text x="378" y="268.5">SCALE 1:12</text>
<text x="399.3" y="268.6">SHEET 2 OF 2</text>
</g>
<g font-size="1.8">
<text x="328.8" y="11.1">REV</text>
<text x="355.3" y="11.2">DESCRIPTION OF CHANGE</text>
<text x="402.2" y="10.9">BY</text>
<text x="408.9" y="11">DATE</text>
<text x="348.6" y="245.9">DATE</text>
<text x="363.6" y="245.9">TITLE:</text>
<text x="378.9" y="243.2">1811 Buerkle Rd., St. Paul, MN 55110</text>
<text x="337.8" y="247.9">DRAWN</text>
<text x="337.8" y="252.4">CHECKED</text>
<text x="337.8" y="256.9">APPROVED</text>
<text x="363.9" y="261.8">SIZE</text>
<text x="369.1" y="261.8">DRAWING NUMBER</text>
<text x="410.6" y="261.8">REV</text>
</g>
</svg>
